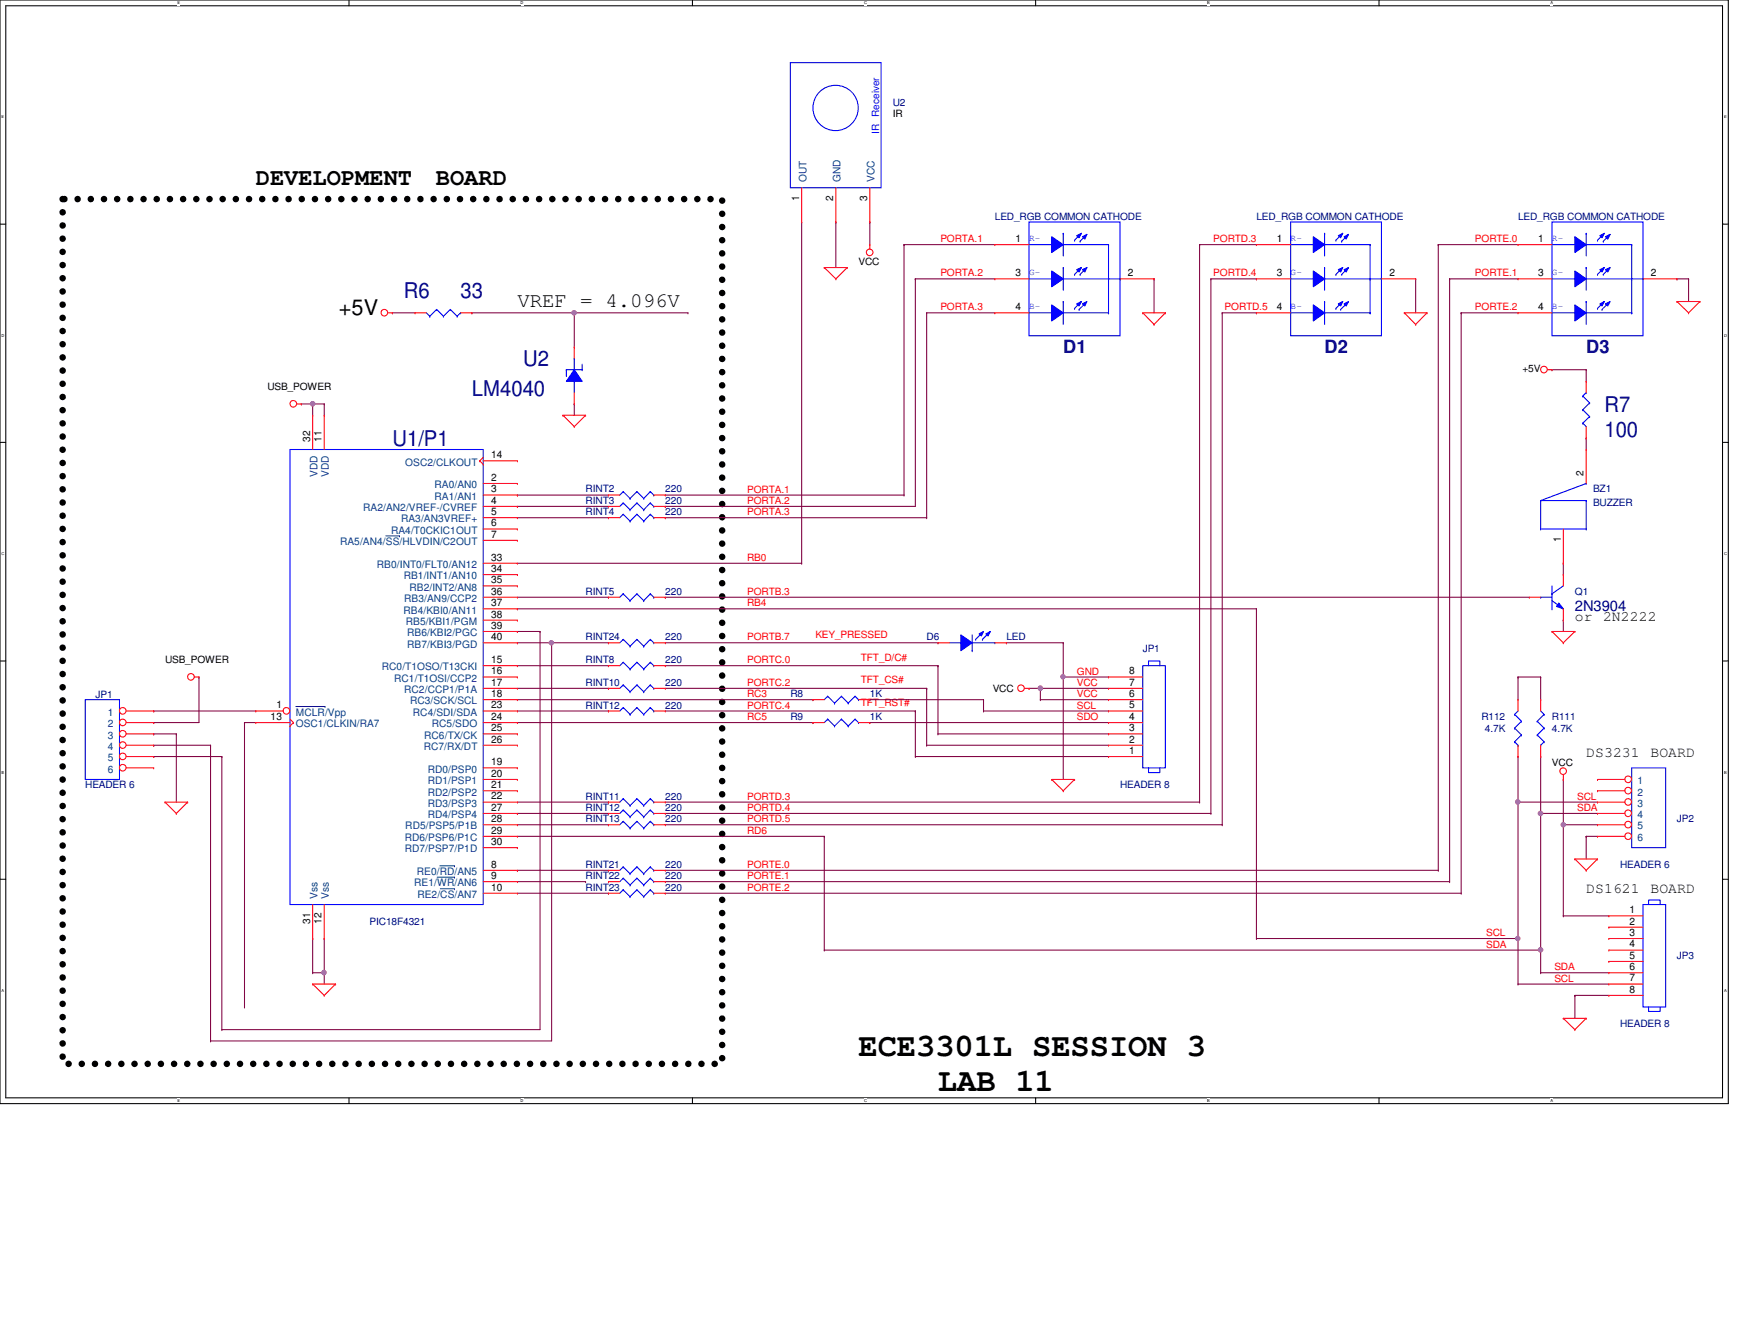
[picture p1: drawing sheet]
<svg xmlns="http://www.w3.org/2000/svg" width="279mm" height="216mm" viewBox="0 0 279 216" stroke-linecap="round" stroke-linejoin="round" font-family="sans-serif">
<path d="M0 0h278v177.4h-278zM.9 .9h276.2v175.6h-276.2z" fill="none" stroke="#000" stroke-width=".17"/>
<g fill="#fff">
<path d="M28.5 .1h.5v.7h-.5z"/>
<path d="M28.5 176.6h.5v.7h-.5z"/>
</g>
<path d="M56.1 0v.9M56.1 176.5v.9" fill="none" stroke="#000" stroke-width=".17"/>
<g fill="#fff">
<path d="M83.7 .1h.5v.7h-.5z"/>
<path d="M83.7 176.6h.5v.7h-.5z"/>
</g>
<path d="M111.4 0v.9M111.4 176.5v.9" fill="none" stroke="#000" stroke-width=".17"/>
<g fill="#fff">
<path d="M139 .1h.4v.7h-.4z"/>
<path d="M139 176.6h.4v.7h-.4z"/>
</g>
<path d="M166.6 0v.9M166.6 176.5v.9" fill="none" stroke="#000" stroke-width=".17"/>
<g fill="#fff">
<path d="M194.2 .1h.4v.7h-.4z"/>
<path d="M194.2 176.6h.4v.7h-.4z"/>
</g>
<path d="M221.8 0v.9M221.8 176.5v.9" fill="none" stroke="#000" stroke-width=".17"/>
<g fill="#fff">
<path d="M249.4 .1h.4v.7h-.4z"/>
<path d="M249.4 176.6h.4v.7h-.4z"/>
<path d="M.3 18.5h.4v.7h-.4z"/>
<path d="M277.3 18.5h.4v.7h-.4z"/>
<path d="M.3 53.6h.4v.7h-.4z"/>
<path d="M277.3 53.6h.5v.7h-.5z"/>
</g>
<path d="M0 36h.9M277.1 36h.9" fill="none" stroke="#000" stroke-width=".17"/>
<g fill="#fff">
<path d="M.3 88.6h.4v.8h-.4z"/>
<path d="M277.3 88.6h.5v.8h-.5z"/>
</g>
<path d="M0 71.1h.9M277.1 71.1h.9" fill="none" stroke="#000" stroke-width=".17"/>
<g fill="#fff">
<path d="M.3 123.8h.4v.7h-.4z"/>
<path d="M277.3 123.8h.4v.7h-.4z"/>
</g>
<path d="M0 106.3h.9M277.1 106.3h.9" fill="none" stroke="#000" stroke-width=".17"/>
<g fill="#fff">
<path d="M.3 158.9h.3v.7h-.3z"/>
<path d="M277.3 158.9h.4v.7h-.4z"/>
</g>
<path d="M0 141.4h.9M277.1 141.4h.9" fill="none" stroke="#000" stroke-width=".17"/>
<path d="M10.1 32h106.1v139h-106.1z" fill="none" stroke="#000" stroke-width="1.1" stroke-dasharray="0 2.1"/>
<path d="M48.5 64.9h.1M48.5 64.9h3.7M50.3 64.9h.1M39.3 116.2h.1M39.3 116.2h1.8M39.3 116.2v45.7M50.3 156.4h.1M50.3 156.4h1.9M52.2 156.4h.1M52.2 156.4v1.8M39.3 161.9h.1" fill="none" stroke="#800040" stroke-width=".17"/>
<circle cx="50.3" cy="64.9" r=".35" fill="#f0f"/>
<circle cx="50.3" cy="64.9" r=".35" fill="none" stroke="#f0f" stroke-width=".17"/>
<path d="M52.2 150.9h.1M52.2 150.9v5.5" fill="none" stroke="#800040" stroke-width=".17"/>
<circle cx="52.1" cy="156.4" r=".35" fill="#f0f"/>
<circle cx="52.1" cy="156.4" r=".35" fill="none" stroke="#f0f" stroke-width=".17"/>
<path d="M52.2 64.9h.1M52.2 64.9v1.9M33.9 119.8h.1M33.9 119.8v47.5M83.2 103.3h.1M83.2 103.3h5.5M88.7 103.3h.1M88.7 103.3v64M35.7 121.6h.1M35.7 121.6v43.9" fill="none" stroke="#800040" stroke-width=".17"/>
<circle cx="88.7" cy="103.3" r=".34" fill="#f0f"/>
<circle cx="88.7" cy="103.3" r=".34" fill="none" stroke="#f0f" stroke-width=".17"/>
<g fill="none" stroke="#800040" stroke-width=".17">
<path d="M63.1 50.3h.1M63.1 50.3h3.7M75.9 50.3h.1M75.9 50.3h34.8M92.4 50.3h.1M92.4 50.3v5.5M110.7 50.3h.1M50.3 64.9h.1M50.3 64.9v1.9M92.4 64.9h.1M92.4 64.9v1.9M107 81.4h.1"/>
<path d="M107 81.4h40.2M24.7 116.2h.1M24.7 119.8h.1M24.7 114.3h.1M24.7 118h.1M24.7 119.8h9.2M24.7 114.3h16.4M24.7 118h3.7M28.4 118h.1M28.4 118v10.9M32 108.8h.1M32 108.8v7.4h-7.3"/>
<path d="M83.2 101.5h.1M83.2 116.2h47.6M83.2 114.3h14.7M83.2 101.5h3.7M83.2 107h14.7M83.2 110.7h14.7M83.2 112.5h47.6M86.9 101.5h.1M86.9 101.5v64h-51.2M97.9 107h.1M97.9 110.7h.1M97.9 114.3h.1"/>
<path d="M130.8 112.5h.1M130.8 116.2h.1M24.7 121.6h.1M24.7 121.6h11M50.3 150.9h.1M50.3 150.9v5.5M33.9 167.3h.1M33.9 167.3h54.8M35.7 165.5h.1"/>
</g>
<circle cx="92.4" cy="50.3" r=".36" fill="#f0f"/>
<circle cx="92.4" cy="50.3" r=".36" fill="none" stroke="#f0f" stroke-width=".17"/>
<g fill="none" stroke="#800040" stroke-width=".17">
<path d="M145.4 39.3h.1M145.4 39.3h14.6M193 39.3h.1M193 39.3h9.1M231.4 39.3h.1M231.4 39.3h12.8M231.4 39.3v100.6M147.2 44.8h.1M147.2 44.8h12.8M185.6 44.8h.1M185.6 44.8v5.5M227.7 44.8h.1"/>
<path d="M227.7 44.8v5.5M233.2 44.8h.1M233.2 44.8h11M233.2 44.8v96.9M249.6 59.4h.1M249.6 59.4h5.5M255.1 59.4h.1M255.1 59.4v1.9M269.7 44.8h.1M269.7 44.8h1.9M271.6 44.8h.1M271.6 44.8v3.7"/>
<path d="M83.2 79.6h.1M83.2 79.6h14.7M255.1 70.4h.1M255.1 70.4v1.9M83.2 81.4h.1M83.2 96h14.7M83.2 81.4h14.7M97.9 96h.1M107 96h.1M107 96h139M251.5 90.6h.1M251.5 99.7h.1"/>
<path d="M251.5 90.6v1.8M251.5 99.7v1.8M88.7 103.3h9.2M97.9 103.3h.1M107 103.3h43.9M107 107h43.9M107 114.3h40.2M107 110.7h42.1M139.9 116.2h.1M139.9 112.5h.1M139.9 116.2h38.4M139.9 112.5h18.3"/>
<path d="M147.2 114.3h.1M147.2 114.3v7.3M149.1 110.7h.1M149.1 110.7v9.1M150.9 103.3h.1M150.9 107h.1M150.9 107v11M158.2 112.5h.1M158.2 114.3h.1M158.2 112.5v1.8M158.2 114.3h20.1M161.9 103.3h.1"/>
<path d="M161.9 103.3h9.1M165.5 110.7h.1M165.5 110.7h1.8M167.3 110.7h.1M167.3 110.7v1.8M171 103.3h.1M171 103.3v5.5M83.2 139.9h.1M83.2 139.9h14.7M107 139.9h124.4M231.4 139.9h.1M107 141.7h126.2"/>
<path d="M107 143.6h128M233.2 141.7h.1M235 143.6h.1"/>
</g>
<circle cx="167.3" cy="110.6" r=".35" fill="#f0f"/>
<circle cx="167.3" cy="110.6" r=".35" fill="none" stroke="#f0f" stroke-width=".17"/>
<g fill="none" stroke="#800040" stroke-width=".17">
<path d="M149.1 119.8h.1M149.1 119.8h29.2M150.9 118h.1M150.9 118h27.4M167.3 112.5h.1M167.3 110.7h.1M167.3 112.5h11M167.3 110.7h11M171 108.8h.1M171 108.8h7.3M171 108.8v16.5M147.2 121.6h.1"/>
<path d="M147.2 121.6h31.1"/>
</g>
<circle cx="171" cy="108.8" r=".34" fill="#f0f"/>
<circle cx="171" cy="108.8" r=".34" fill="none" stroke="#f0f" stroke-width=".17"/>
<g fill="none" stroke="#800040" stroke-width=".17">
<path d="M128.9 35.7h.1M128.9 35.7v54.9M134.5 35.7h.1M134.5 35.7v7.3M139.9 35.7h.1M139.9 35.7v3.6M145.4 39.3h.1M145.4 39.3v40.3M193 39.3h.1M193 39.3v89.6M147.2 44.8h.1M147.2 44.8v36.6"/>
<path d="M149.1 50.3h.1M149.1 50.3h10.9M149.1 50.3v32.9M194.8 44.8h.1M194.8 44.8v86M194.8 44.8h7.3M196.6 50.3h.1M196.6 50.3h5.5M196.6 50.3v82.3M202.1 44.8h.1M202.1 50.3h.1M235 50.3h.1"/>
<path d="M235 50.3h9.2M235 50.3v93.3M107 79.6h38.4M145.4 79.6h.1M83.2 83.2h14.7M83.2 90.6h45.7M97.9 83.2h.1M107 83.2h.1M107 83.2h42.1M128.9 90.6h.1M149.1 83.2h.1M83.2 130.8h.1"/>
<path d="M83.2 128.9h14.7M83.2 130.8h14.7M83.2 132.6h14.7M97.9 128.9h.1M97.9 132.6h.1M107 128.9h86M107 130.8h87.8M107 132.6h89.6M193 128.9h.1M194.8 130.8h.1M196.6 132.6h.1M83.2 141.7h11"/>
<path d="M83.2 143.6h14.7M94.2 141.7h.1M97.9 143.6h.1M132.6 152.7h115.2M247.8 152.7h.1"/>
</g>
<circle cx="247.8" cy="152.7" r=".36" fill="#f0f"/>
<circle cx="247.8" cy="152.7" r=".36" fill="none" stroke="#f0f" stroke-width=".17"/>
<path d="M244.2 128.9h.1M244.2 128.9v22h-42.1M202.1 150.9h.1M244.2 158.2h.1M244.2 158.2h14.6M253.3 160h.1M253.3 160v3.7M253.3 160h5.5" fill="none" stroke="#800040" stroke-width=".17"/>
<circle cx="244.1" cy="150.9" r=".34" fill="#f0f"/>
<circle cx="244.1" cy="150.9" r=".34" fill="none" stroke="#f0f" stroke-width=".17"/>
<circle cx="244.1" cy="128.9" r=".35" fill="#f0f"/>
<circle cx="244.1" cy="128.9" r=".35" fill="none" stroke="#f0f" stroke-width=".17"/>
<path d="M247.8 130.8h.1M247.8 130.8v21.9M255.1 134.5h.1M255.1 134.5v3.6" fill="none" stroke="#800040" stroke-width=".17"/>
<circle cx="247.8" cy="130.8" r=".36" fill="#f0f"/>
<circle cx="247.8" cy="130.8" r=".36" fill="none" stroke="#f0f" stroke-width=".17"/>
<path d="M244.2 128.9h.1M244.2 128.9h12.8M247.8 130.8h.1M247.8 130.8h9.2M251.5 132.6h.1M251.5 132.6h5.5M251.5 132.6v14.6M255.1 134.5h.1M255.1 134.5h1.9M251.5 147.2h.1M251.5 147.2h7.3" fill="none" stroke="#800040" stroke-width=".17"/>
<circle cx="251.5" cy="132.6" r=".34" fill="#f0f"/>
<circle cx="251.5" cy="132.6" r=".34" fill="none" stroke="#f0f" stroke-width=".17"/>
<g fill="none" stroke="#800040" stroke-width=".17">
<path d="M83.2 97.9h.1M83.2 97.9h118.9M202.1 97.9h.1M202.1 97.9v53M244.2 108.8h.1M244.2 108.8v3.7M244.2 108.8h3.6M247.8 108.8h.1M247.8 108.8v3.7M83.2 134.5h49.4M132.6 134.5h.1M132.6 134.5v18.2"/>
<path d="M244.2 121.6h.1M244.2 121.6v7.3M247.8 121.6h.1M247.8 121.6v9.2M251.5 125.3h.1M251.5 125.3v7.3M132.6 152.7h.1M244.2 150.9h.1M244.2 150.9v7.3M247.8 156.4h.1M247.8 152.7h.1M247.8 152.7v3.7"/>
<path d="M247.8 156.4h11"/>
</g>
<g fill="none" stroke="#f00" stroke-width=".17">
<path d="M139.9 39.3h.1M139.9 39.3v.7M62.4 50.3h.7M63.1 50.3h.1M66.8 50.3h.1M66.8 50.3h1.8M74.1 50.3h1.8M75.9 50.3h.1M132.6 43h.1M132.6 43h3.7M132.6 43l1.9 1.8M134.5 44.8h.1"/>
<path d="M136.3 43h.1M136.3 43l-1.8 1.8M183.8 50.3h.1M183.8 50.3h3.7M183.8 50.3l1.8 1.9M185.6 52.2h.1M187.5 50.3h.1M187.5 50.3l-1.9 1.9M225.9 50.3h.1M225.9 50.3h3.6M225.9 50.3l1.8 1.9M227.7 52.2h.1"/>
<path d="M229.5 50.3h.1M229.5 50.3l-1.8 1.9M248.9 59.4h.7M249.6 59.4h.1M269.7 48.5h.1M269.7 48.5h3.7M269.7 48.5l1.9 1.8M271.6 50.3h.1M273.4 48.5h.1M273.4 48.5l-1.8 1.8M47.8 64.9h.7M48.5 64.9h.1"/>
<path d="M90.6 66.8h.1M90.6 66.8h3.6M90.6 66.8l1.8 1.8M92.4 68.6h.1M94.2 66.8h.1M94.2 66.8l-1.8 1.8M97.9 83.2h.1M97.9 83.2h1.8M105.2 83.2h1.8M107 83.2h.1M31.3 108.8h.7M32 108.8h.1"/>
<path d="M164.8 110.7h.7M165.5 110.7h.1M249.6 101.5h.1M249.6 101.5h3.7M249.6 101.5l1.9 1.8M251.5 103.3h.1M253.3 101.5h.1M253.3 101.5l-1.8 1.8M26.5 128.9h.1M26.5 128.9h3.7M26.5 128.9l1.9 1.9M28.4 130.8h.1"/>
<path d="M30.2 128.9h.1M30.2 128.9l-1.8 1.9M97.9 139.9h.1M97.9 139.9h1.8M105.2 139.9h1.8M107 139.9h.1M169.2 125.3h.1M169.2 125.3h3.6M169.2 125.3l1.8 1.8M171 127.1h.1M172.8 125.3h.1M172.8 125.3l-1.8 1.8"/>
<path d="M251.5 125.3h.1M251.5 124.5v.8M253.3 138.1h.1M253.3 138.1h3.7M253.3 138.1l1.8 1.8M255.1 139.9h.1M257 138.1h.1M257 138.1l-1.9 1.8M50.3 158.2h.1M50.3 158.2h3.7M50.3 158.2l1.9 1.8M54 158.2h.1"/>
<path d="M54 158.2l-1.8 1.8M52.2 160h.1M251.5 163.7h.1M251.5 163.7h3.6M251.5 163.7l1.8 1.8M253.3 165.5h.1M255.1 163.7h.1M255.1 163.7l-1.8 1.8"/>
<circle cx="61.8" cy="50.3" r=".54"/>
<circle cx="139.9" cy="40.6" r=".54"/>
<circle cx="248.3" cy="59.4" r=".54"/>
<circle cx="47.2" cy="64.9" r=".54"/>
<circle cx="30.7" cy="108.8" r=".54"/>
<circle cx="164.2" cy="110.6" r=".54"/>
<circle cx="251.4" cy="124" r=".54"/>
</g>
<g fill="none" stroke="#00f" stroke-width=".17">
<path d="M68.6 50.3l.5 .5M69.1 50.8h.1M70.2 49.7h.1M70.2 49.7l-1.1 1.1M70.2 49.7l1.1 1.1M71.3 50.8h.1M72.4 49.7h.1M72.4 49.7l-1.1 1.1M72.4 49.7l1.1 1.1M73.5 50.8h.1M74.1 50.3h.1M74.1 50.3l-.6 .5"/>
<path d="M91.1 59.4h.1M91.1 59.4h2.5M91.1 59.4v1M92.4 57.6h.1M92.4 57.6v1.8M93.6 59.4h.1M93.6 58.5v.9M91.1 60.4h.1M92.4 61.3h.1M92.4 61.3v1.8M100.2 82.7h.1M100.2 82.7l-.5 .5"/>
<path d="M100.2 82.7l1.1 1.1M101.3 83.8h.1M102.4 82.7h.1M102.4 82.7l-1.1 1.1M102.4 82.7l1.1 1.1M103.5 83.8h.1M104.6 82.7h.1M104.6 82.7l-1.1 1.1M104.6 82.7l.6 .5M105.2 83.2h.1M100.2 139.4h.1M100.2 139.4l-.5 .5"/>
<path d="M100.2 139.4l1.1 1.1M102.4 139.4h.1M102.4 139.4l-1.1 1.1M102.4 139.4l1.1 1.1M104.6 139.4h.1M104.6 139.4l-1.1 1.1M104.6 139.4l.6 .5M105.2 139.9h.1M101.3 140.5h.1M103.5 140.5h.1"/>
</g>
<path d="M92.4 59.4l1.2 1.9h-2.5z" fill-rule="evenodd" fill="#00f"/>
<g fill="none" stroke="#00f" stroke-width=".17">
<path d="M92.4 59.4l1.2 1.9h-2.5zM100.2 110.1h.1M100.2 110.1l-.5 .6M100.2 110.1l1.1 1.1M101.3 111.2h.1M102.4 110.1h.1M102.4 110.1l-1.1 1.1M102.4 110.1l1.1 1.1M103.5 111.2h.1M104.6 110.1h.1M104.6 110.1l-1.1 1.1M104.6 110.1l.6 .6"/>
<path d="M105.2 110.7h.1"/>
</g>
<path d="M92.4 55.8h.1M92.4 55.8v1.8M92.4 64.9h.1M92.4 63.1v1.8M97.9 110.7h.1M97.9 110.7h1.8M105.2 110.7h1.8M107 110.7h.1" fill="none" stroke="#f00" stroke-width=".17"/>
<path d="M253.3 38.1l1.8 1.2-1.8 1.3z" fill-rule="evenodd" fill="#00f"/>
<path d="M253.3 38.1l1.8 1.2-1.8 1.3z" fill="none" stroke="#00f" stroke-width=".17"/>
<path d="M257.3 37.9l.8-.4-.4 .7z" fill-rule="evenodd" fill="#00f"/>
<path d="M257 38.6h.1M257.3 37.9l.8-.4-.4 .7zM258.1 37.5l-1.1 1.1" fill="none" stroke="#00f" stroke-width=".17"/>
<path d="M258.2 38.1l.8-.4-.4 .7z" fill-rule="evenodd" fill="#00f"/>
<path d="M249.6 39.3h12.9M255.1 37.5h.1M255.1 37.5v3.6M258.2 38.1l.8-.4-.4 .7zM262.5 39.3h.1M257 49.6h.1M258.1 48.5l-1.1 1.1" fill="none" stroke="#00f" stroke-width=".17"/>
<path d="M253.3 43.6l1.8 1.2-1.8 1.3z" fill-rule="evenodd" fill="#00f"/>
<path d="M253.3 43.6l1.8 1.2-1.8 1.3z" fill="none" stroke="#00f" stroke-width=".17"/>
<path d="M253.3 49l1.8 1.3-1.8 1.3z" fill-rule="evenodd" fill="#00f"/>
<path d="M249.6 44.8h12.9M249.6 50.3h12.9M253.3 49l1.8 1.3-1.8 1.3zM257.7 49.7h.1M257.9 44.1h.1M258.8 48.7l-1.1 1M259 43l-1.1 1.1M262.5 44.8h.1M262.5 50.3h.1" fill="none" stroke="#00f" stroke-width=".17"/>
<path d="M257.3 43.3l.8-.3-.4 .7z" fill-rule="evenodd" fill="#00f"/>
<path d="M257.3 43.3l.8-.3-.4 .7z" fill="none" stroke="#00f" stroke-width=".17"/>
<path d="M258.2 43.3l.8-.3-.4 .7z" fill-rule="evenodd" fill="#00f"/>
<path d="M258.2 43.3l.8-.3-.4 .7z" fill="none" stroke="#00f" stroke-width=".17"/>
<path d="M257.3 48.9l.8-.4-.4 .7z" fill-rule="evenodd" fill="#00f"/>
<path d="M257.3 48.9l.8-.4-.4 .7z" fill="none" stroke="#00f" stroke-width=".17"/>
<path d="M258.2 48.9l.8-.4-.4 .7z" fill-rule="evenodd" fill="#00f"/>
<g fill="none" stroke="#00f" stroke-width=".17">
<path d="M249.6 35.7h14.7v18.3h-14.7zM257.9 38.8h.1M259 37.7l-1.1 1.1M262.5 39.3v11M255.1 43h.1M255.1 48.5h.1M255.1 43v3.7M255.1 48.5v3.7M257 44.1h.1M258.1 43l-1.1 1.1M258.2 48.9l.8-.4-.4 .7zM262.5 50.3h.1"/>
<path d="M262.5 44.8h1.8M264.3 44.8h.1M13.7 112.5h5.5v12.8h-5.5z"/>
</g>
<path d="M244.2 39.3h.1M244.2 39.3h5.4M244.2 44.8h.1M244.2 50.3h.1M244.2 44.8h5.4M244.2 50.3h5.4M264.3 44.8h5.4M269.7 44.8h.1" fill="none" stroke="#f00" stroke-width=".17"/>
<circle cx="19.7" cy="114.3" r=".54" fill="#fff"/>
<g fill="none" stroke="#f00" stroke-width=".17">
<path d="M20.3 114.3h4.4M24.7 114.3h.1"/>
<circle cx="19.7" cy="114.3" r=".54"/>
</g>
<circle cx="19.7" cy="116.1" r=".54" fill="#fff"/>
<g fill="none" stroke="#f00" stroke-width=".17">
<path d="M20.3 116.2h4.4M24.7 116.2h.1"/>
<circle cx="19.7" cy="116.1" r=".54"/>
</g>
<circle cx="19.7" cy="118" r=".54" fill="#fff"/>
<g fill="none" stroke="#f00" stroke-width=".17">
<path d="M20.3 118h4.4M24.7 118h.1"/>
<circle cx="19.7" cy="118" r=".54"/>
</g>
<circle cx="19.7" cy="119.8" r=".54" fill="#fff"/>
<g fill="none" stroke="#f00" stroke-width=".17">
<path d="M20.3 119.8h4.4M24.7 119.8h.1"/>
<circle cx="19.7" cy="119.8" r=".54"/>
</g>
<circle cx="19.7" cy="121.6" r=".54" fill="#fff"/>
<g fill="none" stroke="#f00" stroke-width=".17">
<path d="M20.3 121.6h4.4M24.7 121.6h.1"/>
<circle cx="19.7" cy="121.6" r=".54"/>
</g>
<circle cx="19.7" cy="123.4" r=".54" fill="#fff"/>
<g fill="none" stroke="#f00" stroke-width=".17">
<path d="M255.1 70.4h.1M255.1 61.3h.1M255.1 72.3h.1M255.1 61.3v1.8M255.1 68.6v1.8M255.1 72.3v5.4M97.9 96h.1M97.9 96h1.8M105.2 96h1.8M107 96h.1M251.5 90.6h.1M251.5 85v5.6"/>
<path d="M97.9 114.3h.1M97.9 114.3h1.8M105.2 114.3h1.8M107 114.3h.1M20.3 123.4h4.4M24.7 123.4h.1"/>
<circle cx="19.7" cy="123.4" r=".54"/>
</g>
<g fill="none" stroke="#00f" stroke-width=".17">
<path d="M254.6 68h.1M254.6 65.9h.1M254.6 63.7h.1M254.6 68l.5 .6M254.6 65.9l1.1 1.1M254.6 63.7l1.1 1.1M255.1 63.1h.1M255.1 77.7h.1M255.1 63.1l-.5 .6M255.1 77.7l-7.3 2.8M255.7 67h.1M255.7 64.8h.1"/>
<path d="M255.7 67l-1.1 1M255.7 64.8l-1.1 1.1M100.2 95.5h.1M100.2 95.5l-.5 .5M100.2 95.5l1.1 1.1M101.3 96.6h.1M102.4 95.5h.1M102.4 95.5l-1.1 1.1M102.4 95.5l1.1 1.1M103.5 96.6h.1M104.6 95.5h.1M104.6 95.5l-1.1 1.1"/>
<path d="M104.6 95.5l.6 .5M105.2 96h.1M247.8 80.5h.1M247.8 85h.1M247.8 96h.1M247.8 85h7.3M247.8 80.5h7.3M247.8 80.5v4.5M247.8 96h1.8M249.6 95.5h.1M249.6 97.9h.1M249.6 96.6l1.9 1.3"/>
<path d="M249.6 94.2v3.7M251.5 97.9h.1M251.5 94.2l-1.9 1.3M255.1 85h.1M255.1 80.5h.1M255.1 80.5v4.5M100.2 113.7h.1M100.2 113.7l-.5 .6M100.2 113.7l1.1 1.2M101.3 114.9h.1M102.4 113.7h.1M102.4 113.7l-1.1 1.2"/>
<path d="M102.4 113.7l1.1 1.2M103.5 114.9h.1M104.6 113.7h.1M104.6 113.7l-1.1 1.2M104.6 113.7l.6 .6M105.2 114.3h.1"/>
</g>
<path d="M250.7 96.9l.8 1-1.1-.4z" fill="#00f"/>
<g fill="none" stroke="#00f" stroke-width=".17">
<path d="M127.1 10.1h14.6v20.1h-14.6zM250.7 96.9l.8 1-1.1-.4zM133.1 115.6h.1M133.1 115.6l-.5 .6M133.1 115.6l1.1 1.1M134.2 116.7h.1M135.3 115.6h.1M135.3 115.6l-1.1 1.1M135.3 115.6l1.1 1.1M136.4 116.7h.1M137.5 115.6h.1M137.5 115.6l-1.1 1.1"/>
<path d="M137.5 115.6l.6 .6M138.1 116.2h.1M152.7 103.3h1.9M154.6 103.3h.1M156.4 104.6h.1M156.4 102.1v2.5M156.4 103.3h3.6M160 103.3h.1M243.6 114.9h.1M243.6 117.1h.1M243.6 119.3h.1M243.6 114.9l1.1 1.1"/>
<path d="M243.6 117.1l1.1 1.1M243.6 119.3l.6 .5M244.2 119.8h.1M244.2 114.3l-.6 .6M244.7 116h.1M244.7 118.2h.1M244.7 116l-1.1 1.1M244.7 118.2l-1.1 1.1M100.2 132h.1M100.2 132l-.5 .6M100.2 132l1.1 1.1M101.3 133.1h.1"/>
<path d="M102.4 132h.1M102.4 132l-1.1 1.1M102.4 132l1.1 1.1M103.5 133.1h.1M104.6 132h.1M104.6 132l-1.1 1.1M104.6 132l.6 .6M105.2 132.6h.1M100.2 143h.1M100.2 141.2h.1M100.2 143l-.5 .6M100.2 143l1.1 1.1"/>
<path d="M100.2 141.2l-.5 .5M100.2 141.2l1.1 1.1M101.3 144.1h.1M101.3 142.3h.1M102.4 143h.1M102.4 141.2h.1M102.4 143l-1.1 1.1M102.4 143l1.1 1.1M102.4 141.2l-1.1 1.1M102.4 141.2l1.1 1.1M103.5 144.1h.1M103.5 142.3h.1"/>
<path d="M104.6 143h.1M104.6 141.2h.1M104.6 143l-1.1 1.1M104.6 143l.6 .6M104.6 141.2l-1.1 1.1M104.6 141.2l.6 .5M105.2 143.6h.1M105.2 141.7h.1"/>
<circle cx="134.4" cy="17.4" r="3.6"/>
</g>
<g fill="none" stroke="#f00" stroke-width=".17">
<path d="M128.9 35.7h.1M128.9 30.2v5.5M134.5 35.7h.1M134.5 30.2v5.5M139.9 35.7h.1M139.9 30.2v5.5M246 96h.1M246 96h1.8M251.5 92.4h.1M251.5 99.7h.1M251.5 92.4v1.8M251.5 97.9v1.8"/>
<path d="M130.8 116.2h.1M130.8 116.2h1.8M138.1 116.2h1.8M139.9 116.2h.1M244.2 112.5h.1M244.2 112.5v1.8M244.2 119.8v1.8M97.9 132.6h.1M97.9 132.6h1.8M105.2 132.6h1.8M107 132.6h.1M244.2 121.6h.1"/>
<path d="M97.9 143.6h.1M97.9 141.7h.1M97.9 143.6h1.8M97.9 141.7h1.8M105.2 143.6h1.8M105.2 141.7h1.8M107 143.6h.1M107 141.7h.1"/>
</g>
<path d="M154.6 102.1l1.8 1.2-1.8 1.3z" fill-rule="evenodd" fill="#00f"/>
<path d="M154.6 102.1l1.8 1.2-1.8 1.3z" fill="none" stroke="#00f" stroke-width=".17"/>
<path d="M158.6 101.9l.7-.4-.4 .7z" fill-rule="evenodd" fill="#00f"/>
<path d="M158.6 101.9l.7-.4-.4 .7z" fill="none" stroke="#00f" stroke-width=".17"/>
<path d="M157.5 101.9l.7-.4-.3 .7z" fill-rule="evenodd" fill="#00f"/>
<path d="M46.7 72.3h31v73.1h-31zM156.9 102.8h.1M157.5 101.9l.7-.4-.3 .7zM158 102.8h.1M158 101.7l-1.1 1.1M159.1 101.7l-1.1 1.1" fill="none" stroke="#00f" stroke-width=".17"/>
<path d="M150.9 103.3h.1M150.9 103.3h1.8M160 103.3h1.9M161.9 103.3h.1" fill="none" stroke="#f00" stroke-width=".17"/>
<circle cx="46.1" cy="114.3" r=".54" fill="#fff"/>
<g fill="none" stroke="#f00" stroke-width=".17">
<path d="M50.3 66.8h.1M50.3 66.8v5.5M52.2 66.8h.1M52.2 66.8v5.5M77.2 74.1h.1M77.2 74.1l.5 .5M77.7 74.6h.1M77.7 77.7h5.5M77.7 79.6h5.5M77.7 73.5l-.5 .6M77.7 74.1h5.5M83.2 77.7h.1"/>
<path d="M83.2 79.6h.1M83.2 74.1h.1M77.7 81.4h5.5M77.7 83.2h5.5M77.7 85h5.5M77.7 86.9h5.5M77.7 90.6h5.5M77.7 92.4h5.5M77.7 94.2h5.5M77.7 96h5.5M77.7 97.9h5.5M77.7 99.7h5.5"/>
<path d="M83.2 81.4h.1M83.2 83.2h.1M83.2 85h.1M83.2 86.9h.1M83.2 90.6h.1M83.2 92.4h.1M83.2 94.2h.1M83.2 96h.1M83.2 97.9h.1M83.2 99.7h.1M41.1 114.3h.1M41.1 116.2h.1"/>
<path d="M41.1 114.3h4.5M41.1 116.2h5.6M46.7 116.7h.1M46.7 115.6l.5 .6M47.2 116.2h.1M47.2 116.2l-.5 .5M77.7 114.3h5.5M77.7 116.2h5.5M77.7 101.5h5.5M77.7 103.3h5.5M77.7 119.8h5.5M77.7 118h5.5"/>
<path d="M77.7 112.5h5.5M77.7 110.7h5.5M77.7 108.8h5.5M77.7 107h5.5M83.2 101.5h.1M83.2 103.3h.1M83.2 119.8h.1M83.2 118h.1M83.2 116.2h.1M83.2 114.3h.1M83.2 112.5h.1M83.2 110.7h.1"/>
<path d="M83.2 108.8h.1M83.2 107h.1M77.7 139.9h5.5M77.7 123.4h5.5M77.7 125.3h5.5M77.7 127.1h5.5M77.7 128.9h5.5M77.7 130.8h5.5M77.7 132.6h5.5M77.7 134.5h5.5M77.7 136.3h5.5M83.2 139.9h.1"/>
<path d="M83.2 123.4h.1M83.2 125.3h.1M83.2 127.1h.1M83.2 128.9h.1M83.2 130.8h.1M83.2 132.6h.1M83.2 134.5h.1M83.2 136.3h.1M50.3 150.9h.1M50.3 145.4v5.5M52.2 150.9h.1M52.2 145.4v5.5"/>
<path d="M77.7 141.7h5.5M77.7 143.6h5.5M83.2 141.7h.1M83.2 143.6h.1"/>
<circle cx="46.1" cy="114.3" r=".54"/>
</g>
<path d="M62.1 86.1h2.2M64.3 86.1h.1M47.6 113.6h4.7M52.3 113.6h.1M70.7 139.2h2.4M73.1 139.2h.1M70.3 141h2.8M70.8 142.9h2.3M73.1 141h.1M73.1 142.9h.1" fill="none" stroke="#004080" stroke-width=".16"/>
<path d="M169.2 38.1l1.8 1.2-1.8 1.3z" fill-rule="evenodd" fill="#00f"/>
<path d="M169.2 38.1l1.8 1.2-1.8 1.3z" fill="none" stroke="#00f" stroke-width=".17"/>
<path d="M173.2 37.9l.7-.4-.3 .7z" fill-rule="evenodd" fill="#00f"/>
<path d="M172.8 38.6h.1M173.2 37.9l.7-.4-.3 .7zM173.9 37.5l-1.1 1.1" fill="none" stroke="#00f" stroke-width=".17"/>
<path d="M174.1 38.1l.7-.4-.3 .7z" fill-rule="evenodd" fill="#00f"/>
<path d="M165.5 39.3h12.8M171 37.5h.1M171 37.5v3.6M174.1 38.1l.7-.4-.3 .7zM178.3 39.3h.1M172.8 49.6h.1M173.9 48.5l-1.1 1.1" fill="none" stroke="#00f" stroke-width=".17"/>
<path d="M169.2 43.6l1.8 1.2-1.8 1.3z" fill-rule="evenodd" fill="#00f"/>
<path d="M169.2 43.6l1.8 1.2-1.8 1.3z" fill="none" stroke="#00f" stroke-width=".17"/>
<path d="M169.2 49l1.8 1.3-1.8 1.3z" fill-rule="evenodd" fill="#00f"/>
<path d="M165.5 44.8h12.8M165.5 50.3h12.8M169.2 49l1.8 1.3-1.8 1.3zM173.6 49.7h.1M173.7 44.1h.1M174.7 48.7l-1.1 1M174.8 43l-1.1 1.1M178.3 44.8h.1M178.3 50.3h.1" fill="none" stroke="#00f" stroke-width=".17"/>
<path d="M173.2 43.3l.7-.3-.3 .7z" fill-rule="evenodd" fill="#00f"/>
<path d="M173.2 43.3l.7-.3-.3 .7z" fill="none" stroke="#00f" stroke-width=".17"/>
<path d="M174.1 43.3l.7-.3-.3 .7z" fill-rule="evenodd" fill="#00f"/>
<path d="M174.1 43.3l.7-.3-.3 .7z" fill="none" stroke="#00f" stroke-width=".17"/>
<path d="M173.2 48.9l.7-.4-.3 .7z" fill-rule="evenodd" fill="#00f"/>
<path d="M173.2 48.9l.7-.4-.3 .7z" fill="none" stroke="#00f" stroke-width=".17"/>
<path d="M174.1 48.9l.7-.4-.3 .7z" fill-rule="evenodd" fill="#00f"/>
<g fill="none" stroke="#00f" stroke-width=".17">
<path d="M165.5 35.7h14.7v18.3h-14.7zM173.7 38.8h.1M174.8 37.7l-1.1 1.1M178.3 39.3v11M171 43h.1M171 48.5h.1M171 43v3.7M171 48.5v3.7M172.8 44.1h.1M173.9 43l-1.1 1.1M174.1 48.9l.7-.4-.3 .7zM178.3 50.3h.1"/>
<path d="M178.3 44.8h1.9M180.2 44.8h.1M100.2 79h.1M100.2 79l-.5 .6M100.2 79l1.1 1.1M102.4 79h.1M102.4 79l-1.1 1.1M102.4 79l1.1 1.1M104.6 79h.1M104.6 79l-1.1 1.1M104.6 79l.6 .6M105.2 79.6h.1"/>
<path d="M100.2 80.9h.1M100.2 80.9l-.5 .5M100.2 80.9l1.1 1.1M101.3 82h.1M101.3 80.1h.1M102.4 80.9h.1M102.4 80.9l-1.1 1.1M102.4 80.9l1.1 1.1M103.5 82h.1M103.5 80.1h.1M104.6 80.9h.1M104.6 80.9l-1.1 1.1"/>
<path d="M104.6 80.9l.6 .5M105.2 81.4h.1M100.2 102.8h.1M100.2 102.8l-.5 .5M100.2 102.8l1.1 1.1M101.3 103.9h.1M102.4 102.8h.1M102.4 102.8l-1.1 1.1M102.4 102.8l1.1 1.1M103.5 103.9h.1M104.6 102.8h.1M104.6 102.8l-1.1 1.1"/>
<path d="M104.6 102.8l.6 .5M105.2 103.3h.1M133.1 111.9h.1M133.1 111.9l-.5 .6M133.1 111.9l1.1 1.1M134.2 113h.1M135.3 111.9h.1M135.3 111.9l-1.1 1.1M135.3 111.9l1.1 1.1M136.4 113h.1M137.5 111.9h.1M137.5 111.9l-1.1 1.1"/>
<path d="M137.5 111.9l.6 .6M138.1 112.5h.1M183.8 107h3.7v16.4h-3.7zM184.7 107v-.7h1.9v.7M247.3 116h.1M247.3 118.2h.1M247.3 116l1.1 1.1M247.3 118.2l1.1 1.1M247.8 119.8h.1M247.8 114.3l.6 .6M248.4 114.9h.1M248.4 117.1h.1"/>
<path d="M248.4 119.3h.1M248.4 114.9l-1.1 1.1M248.4 117.1l-1.1 1.1M248.4 119.3l-.6 .5M100.2 130.2h.1M100.2 130.2l-.5 .6M100.2 130.2l1.1 1.1M101.3 131.3h.1M102.4 130.2h.1M102.4 130.2l-1.1 1.1M102.4 130.2l1.1 1.1M103.5 131.3h.1"/>
<path d="M104.6 130.2h.1M104.6 130.2l-1.1 1.1M104.6 130.2l.6 .6M105.2 130.8h.1M184.7 123.4v.8h1.9v-.8M264.3 145.4h3.6v16.5h-3.6zM265.2 145.4v-.7h1.8v.7M265.2 161.9v.7h1.8v-.7"/>
</g>
<g fill="none" stroke="#f00" stroke-width=".17">
<path d="M160 39.3h.1M160 39.3h5.5M160 44.8h.1M160 50.3h.1M160 44.8h5.5M160 50.3h5.5M180.2 44.8h5.4M185.6 44.8h.1M97.9 79.6h.1M97.9 79.6h1.8M105.2 79.6h1.8M107 79.6h.1"/>
<path d="M97.9 81.4h.1M97.9 81.4h1.8M105.2 81.4h1.8M107 81.4h.1M97.9 103.3h.1M97.9 103.3h1.8M105.2 103.3h1.8M107 103.3h.1M130.8 112.5h.1M130.8 112.5h1.8M138.1 112.5h1.8M139.9 112.5h.1"/>
<path d="M178.3 119.8h.1M178.3 118h.1M178.3 116.2h.1M178.3 114.3h.1M178.3 112.5h.1M178.3 110.7h.1M178.3 108.8h.1M178.3 112.5h5.5M178.3 119.8h5.5M178.3 118h5.5M178.3 116.2h5.5M178.3 114.3h5.5"/>
<path d="M178.3 110.7h5.5M178.3 108.8h5.5M247.8 112.5h.1M247.8 112.5v1.8M247.8 119.8v1.8M97.9 130.8h.1M97.9 130.8h1.8M105.2 130.8h1.8M107 130.8h.1M178.3 121.6h.1M178.3 121.6h5.5M247.8 121.6h.1"/>
<path d="M258.8 147.2h.1M258.8 149.1h.1M258.8 150.9h.1M258.8 152.7h.1M258.8 154.6h.1M258.8 156.4h.1M258.8 158.2h.1M258.8 147.2h5.5M258.8 149.1h5.5M258.8 150.9h5.5M258.8 152.7h5.5M258.8 154.6h5.5"/>
<path d="M258.8 156.4h5.5M258.8 158.2h5.5M258.8 160h.1M258.8 160h5.5"/>
</g>
<path d="M211.2 38.1l1.9 1.2-1.9 1.3z" fill-rule="evenodd" fill="#00f"/>
<path d="M211.2 38.1l1.9 1.2-1.9 1.3z" fill="none" stroke="#00f" stroke-width=".17"/>
<path d="M215.3 37.9l.7-.4-.4 .7z" fill-rule="evenodd" fill="#00f"/>
<path d="M214.9 38.6h.1M215.3 37.9l.7-.4-.4 .7zM216 37.5l-1.1 1.1" fill="none" stroke="#00f" stroke-width=".17"/>
<path d="M216.2 38.1l.7-.4-.4 .7z" fill-rule="evenodd" fill="#00f"/>
<path d="M207.6 39.3h12.8M213.1 37.5h.1M213.1 37.5v3.6M216.2 38.1l.7-.4-.4 .7zM220.4 39.3h.1M214.9 49.6h.1M216 48.5l-1.1 1.1" fill="none" stroke="#00f" stroke-width=".17"/>
<path d="M211.2 43.6l1.9 1.2-1.9 1.3z" fill-rule="evenodd" fill="#00f"/>
<path d="M211.2 43.6l1.9 1.2-1.9 1.3z" fill="none" stroke="#00f" stroke-width=".17"/>
<path d="M211.2 49l1.9 1.3-1.9 1.3z" fill-rule="evenodd" fill="#00f"/>
<path d="M207.6 44.8h12.8M207.6 50.3h12.8M211.2 49l1.9 1.3-1.9 1.3zM215.6 49.7h.1M215.8 44.1h.1M216.7 48.7l-1.1 1M216.9 43l-1.1 1.1M220.4 44.8h.1M220.4 50.3h.1" fill="none" stroke="#00f" stroke-width=".17"/>
<path d="M215.3 43.3l.7-.3-.4 .7z" fill-rule="evenodd" fill="#00f"/>
<path d="M215.3 43.3l.7-.3-.4 .7z" fill="none" stroke="#00f" stroke-width=".17"/>
<path d="M216.2 43.3l.7-.3-.4 .7z" fill-rule="evenodd" fill="#00f"/>
<path d="M216.2 43.3l.7-.3-.4 .7z" fill="none" stroke="#00f" stroke-width=".17"/>
<path d="M215.3 48.9l.7-.4-.4 .7z" fill-rule="evenodd" fill="#00f"/>
<path d="M215.3 48.9l.7-.4-.4 .7z" fill="none" stroke="#00f" stroke-width=".17"/>
<path d="M216.2 48.9l.7-.4-.4 .7z" fill-rule="evenodd" fill="#00f"/>
<g fill="none" stroke="#00f" stroke-width=".17">
<path d="M207.6 35.7h14.6v18.3h-14.6zM215.8 38.8h.1M216.9 37.7l-1.1 1.1M220.4 39.3v11M213.1 43h.1M213.1 48.5h.1M213.1 43v3.7M213.1 48.5v3.7M214.9 44.1h.1M216 43l-1.1 1.1M216.2 48.9l.7-.4-.4 .7zM220.4 50.3h.1"/>
<path d="M220.4 44.8h1.8M222.2 44.8h.1M100.2 128.4h.1M100.2 128.4l-.5 .5M100.2 128.4l1.1 1.1M101.3 129.5h.1M102.4 128.4h.1M102.4 128.4l-1.1 1.1M102.4 128.4l1.1 1.1M103.5 129.5h.1M104.6 128.4h.1M104.6 128.4l-1.1 1.1"/>
<path d="M104.6 128.4l.6 .5M105.2 128.9h.1M262.5 123.4h5.4v12.9h-5.4z"/>
</g>
<path d="M202.1 39.3h.1M202.1 39.3h5.5M202.1 44.8h.1M202.1 50.3h.1M202.1 44.8h5.5M202.1 50.3h5.5M222.2 44.8h5.5M227.7 44.8h.1M97.9 128.9h.1M97.9 128.9h1.8M105.2 128.9h1.8M107 128.9h.1" fill="none" stroke="#f00" stroke-width=".17"/>
<circle cx="261.9" cy="125.3" r=".54" fill="#fff"/>
<g fill="none" stroke="#f00" stroke-width=".17">
<path d="M257 125.3h.1M257 125.3h4.4"/>
<circle cx="261.9" cy="125.3" r=".54"/>
</g>
<circle cx="261.9" cy="127.1" r=".54" fill="#fff"/>
<g fill="none" stroke="#f00" stroke-width=".17">
<path d="M257 127.1h.1M257 127.1h4.4"/>
<circle cx="261.9" cy="127.1" r=".54"/>
</g>
<circle cx="261.9" cy="128.9" r=".54" fill="#fff"/>
<g fill="none" stroke="#f00" stroke-width=".17">
<path d="M257 128.9h.1M257 128.9h4.4"/>
<circle cx="261.9" cy="128.9" r=".54"/>
</g>
<circle cx="261.9" cy="130.7" r=".54" fill="#fff"/>
<g fill="none" stroke="#f00" stroke-width=".17">
<path d="M257 130.8h.1M257 130.8h4.4"/>
<circle cx="261.9" cy="130.7" r=".54"/>
</g>
<circle cx="261.9" cy="132.6" r=".54" fill="#fff"/>
<g fill="none" stroke="#f00" stroke-width=".17">
<path d="M257 132.6h.1M257 132.6h4.4"/>
<circle cx="261.9" cy="132.6" r=".54"/>
</g>
<circle cx="261.9" cy="134.4" r=".54" fill="#fff"/>
<g fill="none" stroke="#f00" stroke-width=".17">
<path d="M97.9 107h.1M97.9 107h1.8M105.2 107h1.8M107 107h.1M257 134.5h.1M257 134.5h4.4"/>
<circle cx="261.9" cy="134.4" r=".54"/>
</g>
<path d="M100.2 106.5h.1M100.2 106.5l-.5 .5M100.2 106.5l1.1 1.1M101.3 107.6h.1M102.4 106.5h.1M102.4 106.5l-1.1 1.1M102.4 106.5l1.1 1.1M103.5 107.6h.1M104.6 106.5h.1M104.6 106.5l-1.1 1.1M104.6 106.5l.6 .5M105.2 107h.1" fill="none" stroke="#00f" stroke-width=".17"/>
<circle cx="50.3" cy="64.9" r=".35" fill="#f0f"/>
<circle cx="50.3" cy="64.9" r=".35" fill="none" stroke="#f0f" stroke-width=".17"/>
<circle cx="52.1" cy="156.4" r=".35" fill="#f0f"/>
<circle cx="52.1" cy="156.4" r=".35" fill="none" stroke="#f0f" stroke-width=".17"/>
<circle cx="88.7" cy="103.3" r=".34" fill="#f0f"/>
<circle cx="88.7" cy="103.3" r=".34" fill="none" stroke="#f0f" stroke-width=".17"/>
<circle cx="92.4" cy="50.3" r=".36" fill="#f0f"/>
<circle cx="92.4" cy="50.3" r=".36" fill="none" stroke="#f0f" stroke-width=".17"/>
<circle cx="167.3" cy="110.6" r=".35" fill="#f0f"/>
<circle cx="167.3" cy="110.6" r=".35" fill="none" stroke="#f0f" stroke-width=".17"/>
<circle cx="171" cy="108.8" r=".34" fill="#f0f"/>
<circle cx="171" cy="108.8" r=".34" fill="none" stroke="#f0f" stroke-width=".17"/>
<circle cx="247.8" cy="152.7" r=".36" fill="#f0f"/>
<circle cx="247.8" cy="152.7" r=".36" fill="none" stroke="#f0f" stroke-width=".17"/>
<circle cx="244.1" cy="150.9" r=".34" fill="#f0f"/>
<circle cx="244.1" cy="150.9" r=".34" fill="none" stroke="#f0f" stroke-width=".17"/>
<circle cx="244.1" cy="128.9" r=".35" fill="#f0f"/>
<circle cx="244.1" cy="128.9" r=".35" fill="none" stroke="#f0f" stroke-width=".17"/>
<circle cx="247.8" cy="130.8" r=".36" fill="#f0f"/>
<circle cx="247.8" cy="130.8" r=".36" fill="none" stroke="#f0f" stroke-width=".17"/>
<circle cx="251.5" cy="132.6" r=".34" fill="#f0f"/>
<circle cx="251.5" cy="132.6" r=".34" fill="none" stroke="#f0f" stroke-width=".17"/>
<g font-size="5.2">
<text x="138.1" y="169.8">ECE3301L SESSION 3</text>
<text x="150.9" y="175.3">LAB 11</text>
</g>
<g font-size="3.8">
<text x="41.1" y="29.8">DEVELOPMENT</text>
<text x="70.1" y="29.8">BOARD</text>
</g>
<g font-size="3.5" fill="#000080">
<text x="64.9" y="47.9">R6</text>
<text x="74.1" y="47.9">33</text>
<text x="84.2" y="58.9">U2</text>
<text x="75.9" y="63.6">LM4040</text>
<text x="63.1" y="71.7">U1/P1</text>
<text x="258.1" y="66.2">R7</text>
<text x="258.1" y="70.2">100</text>
</g>
<text font-size="3.5" x="54.5" y="50.7">+5V</text>
<text font-size="3.3" x="83.2" y="49.3">VREF = 4.096V</text>
<g font-size="2.9" fill="#000080">
<text x="171" y="56.7">D1</text>
<text x="213.1" y="56.7">D2</text>
<text x="255.1" y="56.7">D3</text>
</g>
<g font-size="2.4">
<text x="253.3" y="99.8">or</text>
<text x="257.9" y="99.8">2N2222</text>
<text x="255.1" y="121.7">DS3231</text>
<text x="265.5" y="121.7">BOARD</text>
<text x="255.1" y="143.6">DS1621</text>
<text x="265.5" y="143.6">BOARD</text>
</g>
<text font-size="2.4" fill="#000080" x="253.3" y="98.2">2N3904</text>
<g font-size="1.7" fill="#004080">
<text x="129.7" y="29.3" transform="rotate(-90 129.7 29.3)">OUT</text>
<text x="135.2" y="29.3" transform="rotate(-90 135.2 29.3)">GND</text>
<text x="140.7" y="29.3" transform="rotate(-90 140.7 29.3)">VCC</text>
<text x="51.1" y="76.7" transform="rotate(-90 51.1 76.7)">VDD</text>
<text x="52.9" y="76.7" transform="rotate(-90 52.9 76.7)">VDD</text>
<text x="65.2" y="74.8">OSC2/CLKOUT</text>
<text x="58.4" y="82.2">RA2/AN2/VREF-/CVREF</text>
<text x="64.5" y="84">RA3/AN3VREF+</text>
<text x="69.9" y="78.5">RA0/AN0</text>
<text x="69.9" y="80.3">RA1/AN1</text>
<text x="54.7" y="87.6">RA5/AN4/SS/HLVDIN/C2OUT</text>
<text x="62.9" y="85.8">RA4/T0CKIC1OUT</text>
<text x="60.6" y="91.3">RB0/INT0/FLT0/AN12</text>
<text x="64.9" y="93.1">RB1/INT1/AN10</text>
<text x="65.9" y="95">RB2/INT2/AN8</text>
<text x="64.9" y="98.6">RB4/KBI0/AN11</text>
<text x="65" y="96.8">RB3/AN9/CCP2</text>
<text x="65.3" y="100.5">RB5/KBI1/PGM</text>
<text x="61.4" y="107.8">RC0/T1OSO/T13CKI</text>
<text x="65.5" y="102.3">RB6/KBI2/PGC</text>
<text x="65.5" y="104.1">RB7/KBI3/PGD</text>
<text x="63.4" y="109.6">RC1/T1OSI/CCP2</text>
<text x="65" y="111.4">RC2/CCP1/P1A</text>
<text x="66" y="113.2">RC3/SCK/SCL</text>
<text x="17.4" y="115.1">1</text>
<text x="17.4" y="116.9">2</text>
<text x="17.4" y="118.7">3</text>
<text x="47.6" y="115.1">MCLR/Vpp</text>
<text x="47.6" y="116.9">OSC1/CLKIN/RA7</text>
<text x="66.4" y="115.1">RC4/SDI/SDA</text>
<text x="68.2" y="118.7">RC6/TX/CK</text>
<text x="69.5" y="116.9">RC5/SDO</text>
<text x="17.4" y="120.6">4</text>
<text x="17.4" y="122.4">5</text>
<text x="17.4" y="124.2">6</text>
<text x="68.2" y="120.6">RC7/RX/DT</text>
<text x="68.8" y="124.2">RD0/PSP0</text>
<text x="68.8" y="126.1">RD1/PSP1</text>
<text x="68.8" y="127.9">RD2/PSP2</text>
<text x="68.8" y="129.7">RD3/PSP3</text>
<text x="68.8" y="131.5">RD4/PSP4</text>
<text x="263.4" y="126.1">1</text>
<text x="263.4" y="127.9">2</text>
<text x="263.4" y="129.7">3</text>
<text x="263.4" y="131.5">4</text>
<text x="65.1" y="135.2">RD6/PSP6/P1C</text>
<text x="65.1" y="137">RD7/PSP7/P1D</text>
<text x="65.2" y="133.3">RD5/PSP5/P1B</text>
<text x="263.4" y="133.3">5</text>
<text x="263.4" y="135.2">6</text>
<text x="66.6" y="142.5">RE1/WR/AN6</text>
<text x="67.1" y="140.7">RE0/RD/AN5</text>
<text x="51.1" y="144.5" transform="rotate(-90 51.1 144.5)">Vss</text>
<text x="52.9" y="144.5" transform="rotate(-90 52.9 144.5)">Vss</text>
<text x="67.1" y="144.4">RE2/CS/AN7</text>
</g>
<g font-size="1.7">
<text x="128.5" y="32.3" transform="rotate(-90 128.5 32.3)">1</text>
<text x="134" y="32.3" transform="rotate(-90 134 32.3)">2</text>
<text x="139.5" y="32.3" transform="rotate(-90 139.5 32.3)">3</text>
<text x="163.3" y="38.9">1</text>
<text x="205.4" y="38.9">1</text>
<text x="247.4" y="38.9">1</text>
<text x="163.3" y="44.4">3</text>
<text x="181.4" y="44.4">2</text>
<text x="205.4" y="44.4">3</text>
<text x="223.5" y="44.4">2</text>
<text x="247.4" y="44.4">3</text>
<text x="265.6" y="44.4">2</text>
<text x="163.3" y="49.9">4</text>
<text x="205.4" y="49.9">4</text>
<text x="247.4" y="49.9">4</text>
<text x="49.9" y="71" transform="rotate(-90 49.9 71)">32</text>
<text x="51.7" y="71" transform="rotate(-90 51.7 71)">11</text>
<text x="79" y="77.3">2</text>
<text x="79" y="73.7">14</text>
<text x="254.7" y="76.5" transform="rotate(-90 254.7 76.5)">2</text>
<text x="79" y="79.2">3</text>
<text x="79" y="81">4</text>
<text x="79" y="82.8">5</text>
<text x="79" y="84.6">6</text>
<text x="79" y="86.4">7</text>
<text x="251" y="87.2" transform="rotate(-90 251 87.2)">1</text>
<text x="79" y="90.1">33</text>
<text x="79" y="91.9">34</text>
<text x="79" y="93.8">35</text>
<text x="79" y="95.6">36</text>
<text x="79" y="97.5">37</text>
<text x="79" y="99.3">38</text>
<text x="79" y="101.1">39</text>
<text x="79" y="102.9">40</text>
<text x="79" y="106.6">15</text>
<text x="44.4" y="113.9">1</text>
<text x="79" y="113.9">23</text>
<text x="79" y="112.1">18</text>
<text x="79" y="110.2">17</text>
<text x="79" y="108.4">16</text>
<text x="181.6" y="113.9">5</text>
<text x="181.6" y="112.1">6</text>
<text x="181.6" y="110.2">7</text>
<text x="181.6" y="108.4">8</text>
<text x="43.5" y="115.7">13</text>
<text x="79" y="119.4">26</text>
<text x="79" y="117.6">25</text>
<text x="79" y="115.7">24</text>
<text x="181.6" y="119.4">2</text>
<text x="181.6" y="117.6">3</text>
<text x="181.6" y="115.7">4</text>
<text x="79" y="123">19</text>
<text x="79" y="124.9">20</text>
<text x="181.6" y="121.2">1</text>
<text x="79" y="126.7">21</text>
<text x="79" y="128.5">22</text>
<text x="79" y="130.3">27</text>
<text x="79" y="132.2">28</text>
<text x="79" y="134">29</text>
<text x="79" y="135.8">30</text>
<text x="79" y="139.5">8</text>
<text x="79" y="141.3">9</text>
<text x="79" y="143.2">10</text>
<text x="49.9" y="148.5" transform="rotate(-90 49.9 148.5)">31</text>
<text x="51.7" y="148.5" transform="rotate(-90 51.7 148.5)">12</text>
<text x="262.1" y="146.8">1</text>
<text x="262.1" y="148.6">2</text>
<text x="262.1" y="150.5">3</text>
<text x="262.1" y="152.3">4</text>
<text x="262.1" y="154.1">5</text>
<text x="262.1" y="156">6</text>
<text x="262.1" y="157.8">7</text>
<text x="262.1" y="159.6">8</text>
</g>
<g font-size="1.6" fill="#000080">
<text x="143.6" y="17">U2</text>
<text x="160" y="35.3">LED_RGB COMMON CATHODE</text>
<text x="202.1" y="35.3">LED_RGB COMMON CATHODE</text>
<text x="244.2" y="35.3">LED_RGB COMMON CATHODE</text>
<text x="94.2" y="82.8">RINT4</text>
<text x="94.2" y="81">RINT3</text>
<text x="94.2" y="79.2">RINT2</text>
<text x="107" y="82.8">220</text>
<text x="107" y="81">220</text>
<text x="107" y="79.2">220</text>
<text x="256.2" y="79.2">BZ1</text>
<text x="256.2" y="81.4">BUZZER</text>
<text x="94.2" y="95.6">RINT5</text>
<text x="107" y="95.6">220</text>
<text x="253.3" y="95.6">Q1</text>
<text x="94.2" y="103">RINT24</text>
<text x="94.2" y="106.6">RINT8</text>
<text x="107" y="103">220</text>
<text x="107" y="106.6">220</text>
<text x="149.1" y="103">D6</text>
<text x="161.9" y="103">LED</text>
<text x="183.8" y="104.8">JP1</text>
<text x="15.4" y="112.3">JP1</text>
<text x="94.2" y="110.3">RINT10</text>
<text x="94.2" y="113.9">RINT12</text>
<text x="107" y="110.3">220</text>
<text x="107" y="113.9">220</text>
<text x="127.1" y="112.1">R8</text>
<text x="139.9" y="112.1">1K</text>
<text x="127.1" y="115.7">R9</text>
<text x="139.9" y="115.7">1K</text>
<text x="238.3" y="115.7">R112</text>
<text x="238.8" y="117.6">4.7K</text>
<text x="249.6" y="115.7">R111</text>
<text x="249.6" y="117.6">4.7K</text>
<text x="13.7" y="126.7">HEADER 6</text>
<text x="94.2" y="130.4">RINT12</text>
<text x="94.2" y="128.6">RINT11</text>
<text x="107" y="130.4">220</text>
<text x="107" y="128.6">220</text>
<text x="180.2" y="126.7">HEADER 8</text>
<text x="94.2" y="132.2">RINT13</text>
<text x="107" y="132.2">220</text>
<text x="269.7" y="132.2">JP2</text>
<text x="94.2" y="139.5">RINT21</text>
<text x="94.2" y="143.2">RINT23</text>
<text x="94.2" y="141.4">RINT22</text>
<text x="107" y="139.5">220</text>
<text x="107" y="143.2">220</text>
<text x="107" y="141.4">220</text>
<text x="260.6" y="139.5">HEADER 6</text>
<text x="59.4" y="148.7">PIC18F4321</text>
<text x="269.7" y="154.2">JP3</text>
<text x="260.6" y="165.1">HEADER 8</text>
</g>
<g font-size="1.6" fill="#00f">
<text x="141.4" y="21.6" transform="rotate(-90 141.4 21.6)">IR</text>
<text x="141.4" y="18.8" transform="rotate(-90 141.4 18.8)">Receiver</text>
</g>
<g font-size="1.6">
<text x="143.6" y="18.8">IR</text>
<text x="138.1" y="42.6">VCC</text>
<text x="244.9" y="59.8">+5V</text>
<text x="43" y="62.7">USB_POWER</text>
<text x="26.5" y="106.6">USB_POWER</text>
<text x="159.7" y="111.2">VCC</text>
<text x="249.6" y="123.1">VCC</text>
</g>
<g font-size="1.6" fill="#f00">
<text x="151.3" y="38.9">PORTA.1</text>
<text x="195.2" y="38.9">PORTD.3</text>
<text x="237.2" y="38.9">PORTE.0</text>
<text x="151.3" y="44.4">PORTA.2</text>
<text x="195.2" y="44.4">PORTD.4</text>
<text x="237.2" y="44.4">PORTE.1</text>
<text x="151.3" y="49.9">PORTA.3</text>
<text x="197" y="49.9">PORTD.5</text>
<text x="237.2" y="49.9">PORTE.2</text>
<text x="120.2" y="81">PORTA.2</text>
<text x="120.2" y="79.2">PORTA.1</text>
<text x="120.2" y="82.8">PORTA.3</text>
<text x="120.2" y="95.6">PORTB.3</text>
<text x="120.2" y="90.2">RB0</text>
<text x="120.2" y="97.5">RB4</text>
<text x="120.2" y="103">PORTB.7</text>
<text x="120.2" y="106.6">PORTC.0</text>
<text x="131.1" y="102.5">KEY_PRESSED</text>
<text x="138.5" y="106.2">TFT_D/C#</text>
<text x="120.2" y="112.1">RC3</text>
<text x="120.2" y="113.9">PORTC.4</text>
<text x="120.2" y="110.3">PORTC.2</text>
<text x="138.5" y="113.5">TFT_RST#</text>
<text x="138.5" y="109.9">TFT_CS#</text>
<text x="173.2" y="113.9">SCL</text>
<text x="173.2" y="112.1">VCC</text>
<text x="173.2" y="110.3">VCC</text>
<text x="173.2" y="108.5">GND</text>
<text x="120.2" y="115.8">RC5</text>
<text x="173.2" y="115.8">SDO</text>
<text x="120.2" y="128.6">PORTD.3</text>
<text x="120.2" y="130.4">PORTD.4</text>
<text x="253.7" y="130.4">SDA</text>
<text x="253.7" y="128.6">SCL</text>
<text x="120.2" y="132.2">PORTD.5</text>
<text x="120.2" y="134.1">RD6</text>
<text x="120.2" y="139.5">PORTE.0</text>
<text x="120.2" y="141.4">PORTE.1</text>
<text x="120.2" y="143.2">PORTE.2</text>
<text x="239.1" y="152.4">SDA</text>
<text x="239.1" y="150.5">SCL</text>
<text x="250" y="156">SDA</text>
<text x="250" y="157.8">SCL</text>
</g>
<g font-size="1.5" fill="#00f">
<text x="165.5" y="38.7">R-</text>
<text x="207.6" y="38.7">R-</text>
<text x="249.6" y="38.7">R-</text>
<text x="165.5" y="44.2">G-</text>
<text x="207.6" y="44.2">G-</text>
<text x="249.6" y="44.2">G-</text>
<text x="165.5" y="49.7">B-</text>
<text x="207.6" y="49.7">B-</text>
<text x="249.6" y="49.7">B-</text>
</g>
<g font-size=".6">
<text x="28.5" y=".7">E</text>
<text x="83.7" y=".7">D</text>
<text x="139" y=".7">C</text>
<text x="194.2" y=".7">B</text>
<text x="249.4" y=".7">A</text>
<text x=".3" y="19">E</text>
<text x="277.3" y="19">E</text>
<text x=".3" y="54.1">D</text>
<text x="277.3" y="54.1">D</text>
<text x=".3" y="89.2">C</text>
<text x="277.3" y="89.2">C</text>
<text x=".3" y="124.4">B</text>
<text x="277.3" y="124.4">B</text>
<text x=".3" y="159.5">A</text>
<text x="277.3" y="159.5">A</text>
<text x="28.5" y="177.2">E</text>
<text x="83.7" y="177.2">D</text>
<text x="139" y="177.2">C</text>
<text x="194.2" y="177.2">B</text>
<text x="249.4" y="177.2">A</text>
</g>
</svg>
